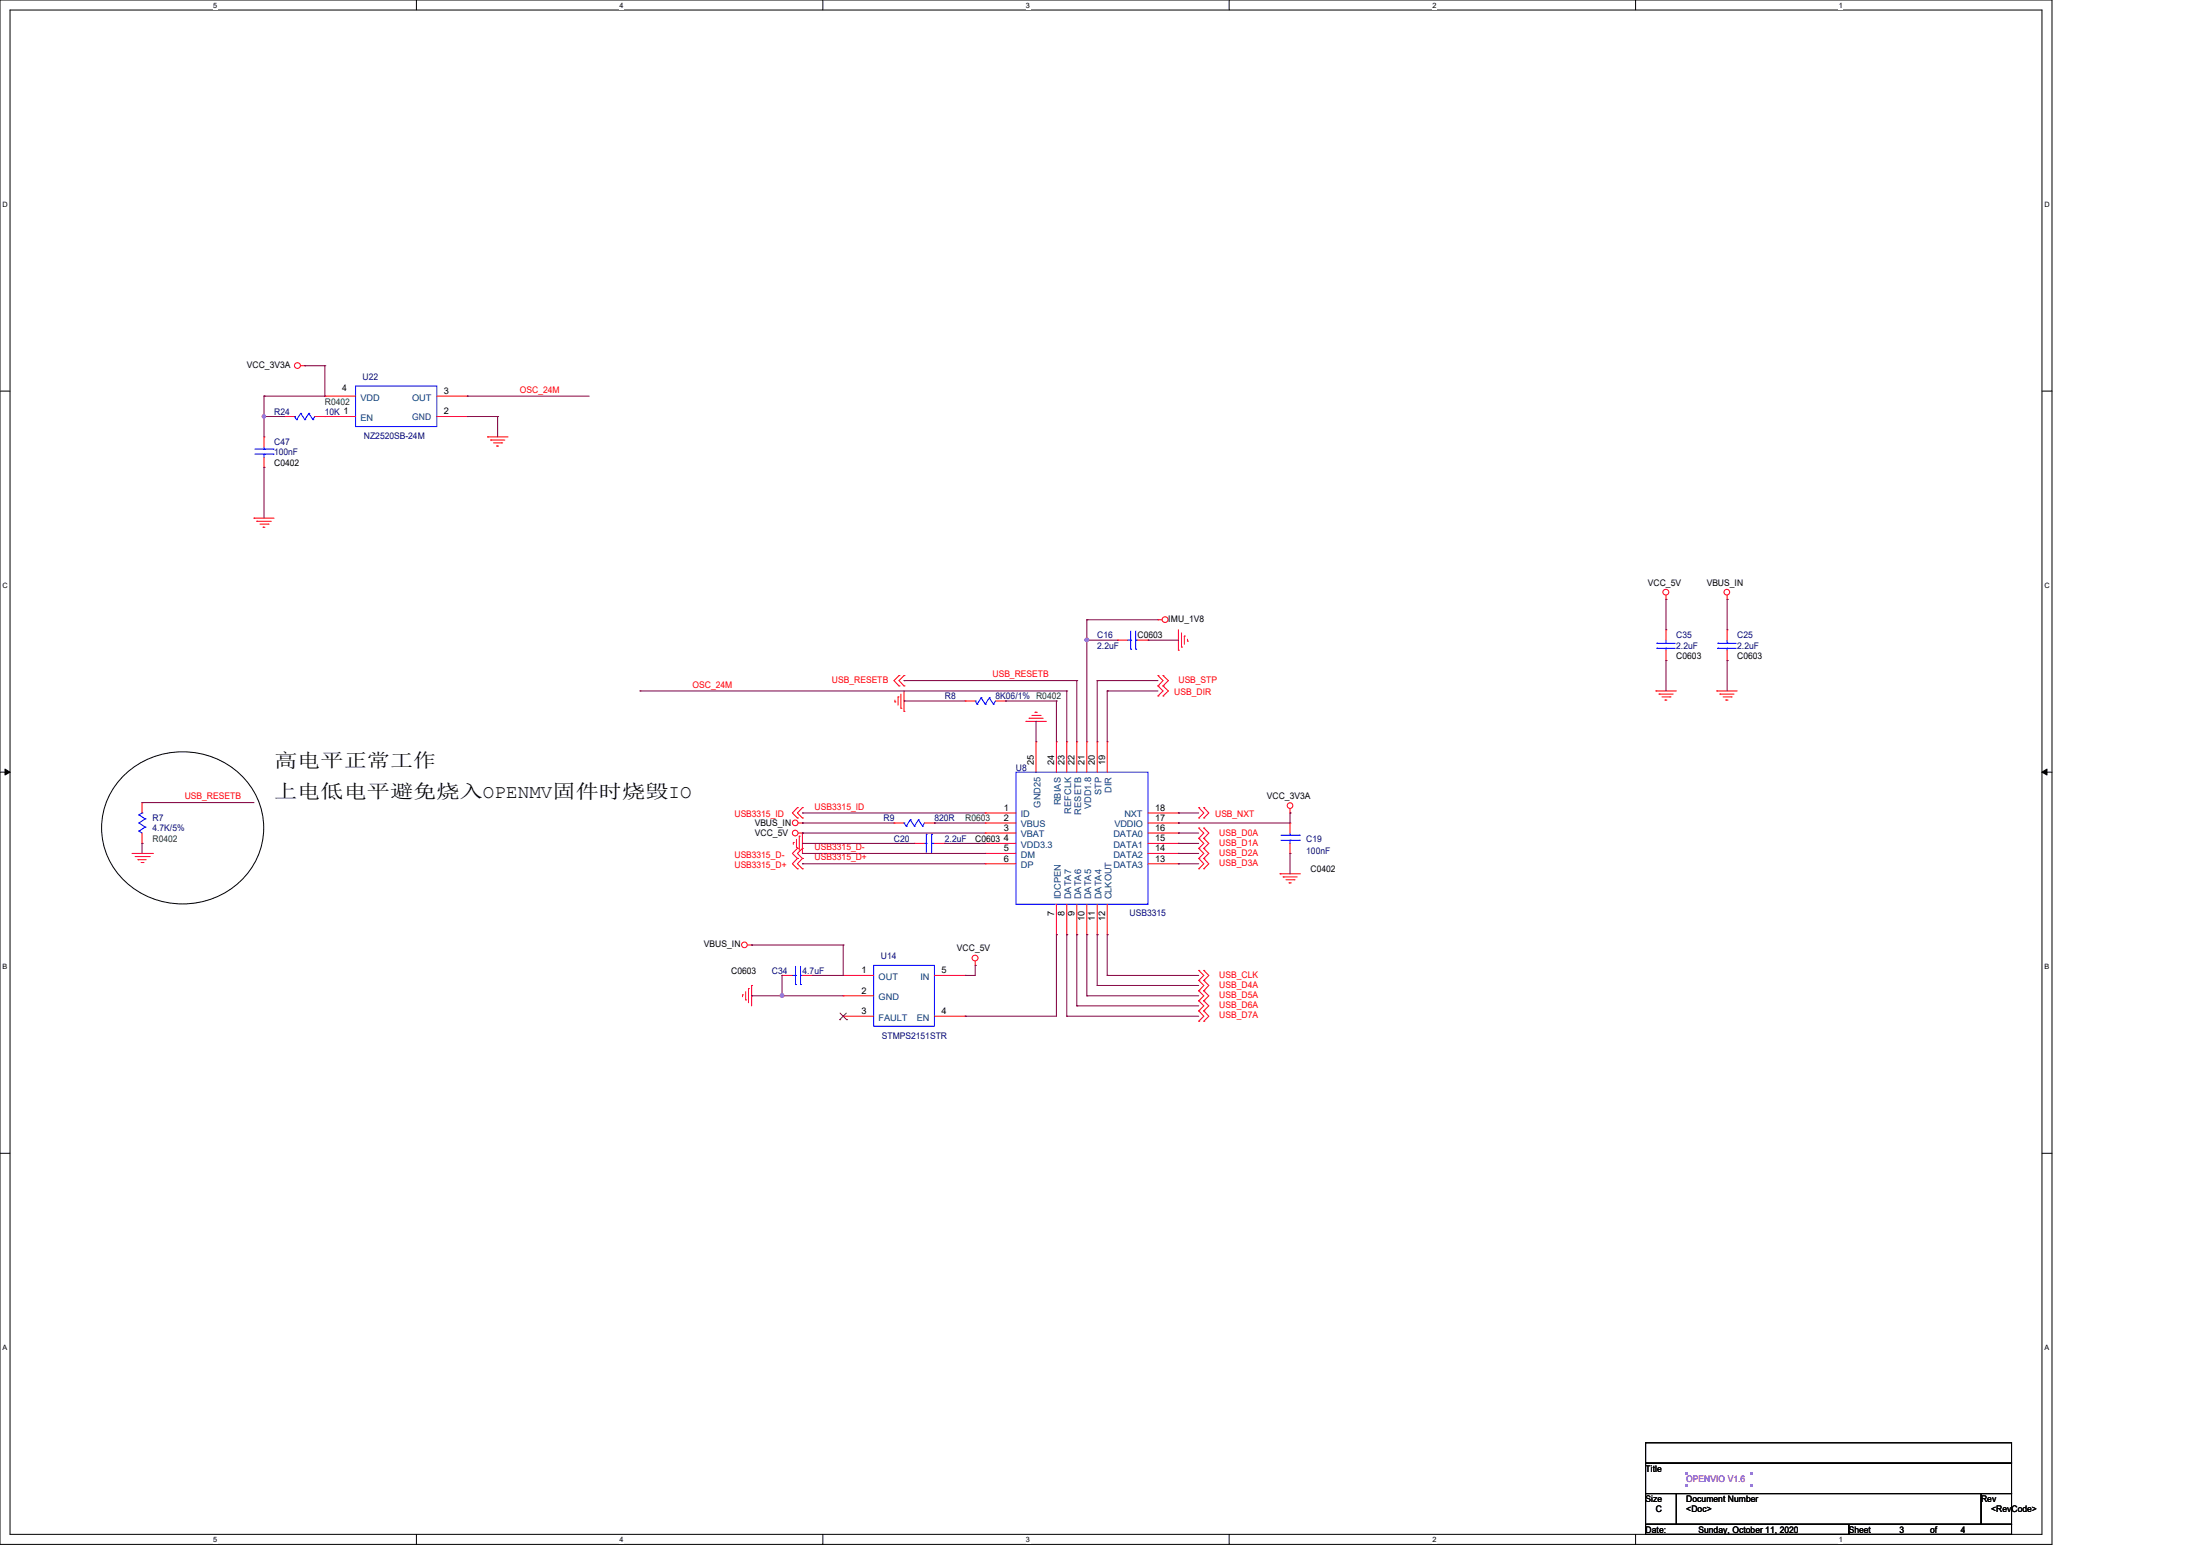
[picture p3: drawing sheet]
<svg xmlns="http://www.w3.org/2000/svg" width="297mm" height="210mm" viewBox="0 0 297 210" stroke-linecap="round" stroke-linejoin="round" font-family="sans-serif">
<path d="M0 0h277v208.4h-277zM1.4 1.4h274.3v205.7h-274.3z" fill="none" stroke="#000" stroke-width=".14"/>
<g fill="#fff">
<path d="M28.8 .1h.5v1.1h-.5z"/>
<path d="M28.8 207.2h.5v1.1h-.5z"/>
</g>
<path d="M56.2 0v1.4M56.2 207.1v1.3" fill="none" stroke="#000" stroke-width=".14"/>
<g fill="#fff">
<path d="M83.7 .1h.5v1.1h-.5z"/>
<path d="M83.7 207.2h.5v1.1h-.5z"/>
</g>
<path d="M111.1 0v1.4M111.1 207.1v1.3" fill="none" stroke="#000" stroke-width=".14"/>
<g fill="#fff">
<path d="M138.5 .1h.6v1.1h-.6z"/>
<path d="M138.5 207.2h.6v1.1h-.6z"/>
</g>
<path d="M165.9 0v1.4M165.9 207.1v1.3" fill="none" stroke="#000" stroke-width=".14"/>
<g fill="#fff">
<path d="M193.4 .1h.5v1.1h-.5z"/>
<path d="M193.4 207.2h.5v1.1h-.5z"/>
</g>
<path d="M220.8 0v1.4M220.8 207.1v1.3" fill="none" stroke="#000" stroke-width=".14"/>
<g fill="#fff">
<path d="M248.2 .1h.6v1.1h-.6z"/>
<path d="M248.2 207.2h.6v1.1h-.6z"/>
<path d="M.3 27.1h.8v1.1h-.8z"/>
<path d="M276 27.1h.7v1.1h-.7z"/>
<path d="M.3 78.5h.8v1.1h-.8z"/>
<path d="M276 78.5h.7v1.1h-.7z"/>
</g>
<path d="M0 52.8h1.4M275.7 52.8h1.3" fill="none" stroke="#000" stroke-width=".14"/>
<g fill="#fff">
<path d="M.3 129.9h.7v1.1h-.7z"/>
<path d="M276 129.9h.6v1.1h-.6z"/>
</g>
<path d="M0 104.2h1.4M275.7 104.2h1.3" fill="none" stroke="#000" stroke-width=".14"/>
<path d="M.7 103.8l.7 .4-.7 .4zM275.7 104.2l.7-.4v.8z" fill="#000" stroke="#000" stroke-width=".14"/>
<g fill="#fff">
<path d="M.3 181.4h.7v1.1h-.7z"/>
<path d="M276 181.4h.6v1.1h-.6z"/>
</g>
<path d="M16.5 104.9a11.3 11.3 0 0 1 17.8 2 10 10 0 0 1-5.7 14.4 11.1 11.1 0 0 1-14.5-7 9.8 9.8 0 0 1 2.4-9.4zM0 155.7h1.4M275.7 155.7h1.3M222.2 194.7h49.4v2.8h-49.4zM222.2 197.5h49.4v4.1h-49.4zM222.2 201.6h4.1v4.1h-4.1zM222.2 205.7h27.4v1.4h-27.4zM226.3 201.6h41.2v4.1h-41.2zM249.6 205.7h22v1.4h-22zM267.5 201.6h4.1v4.1h-4.1z" fill="none" stroke="#000" stroke-width=".14"/>
<g fill="none" stroke="#f00" stroke-width=".14">
<path d="M40.6 49.4h.5M41.1 49.4h.1M65.8 59h.1M65.8 59h2.8M66.3 59.4h.1M66.3 59.4h1.9M66.6 59.8h1.1M67.7 59.8h.1M34.3 69.9h.1M34.3 69.9h2.7M34.7 70.4h.1M34.7 70.4h1.9"/>
<path d="M35.1 70.7h1.1M35.5 71.2h.1M35.5 71.2h.3M36.2 70.7h.1M67.1 60.2h.1M67.1 60.2h.2M120.8 94.7h.1M120.8 94.5v.2M121.2 94.1h.1M121.2 94.1v1.1M121.4 91.2h.1M121.4 92.6h.1"/>
<path d="M121.4 91.2l-.7 .7 .7 .7M121.6 95.6h.1M121.6 93.7v1.9M122 96h.1M122 91.2h.1M122 92.6h.1M122 93.3v2.7M122 91.2l-.6 .7 .6 .7M138.5 97.4h.1M138.5 97.4h2.8M138.9 96.9h.1M138.9 96.9h1.9"/>
<path d="M139.3 96.6h1.1M139.7 96.1h.1M139.7 96.1h.3M140.4 96.6h.1M156.3 83.7h.1M156.3 92.6h.1M156.3 91.2h.1M156.3 93.9h.1M156.3 83.7h.6M156.3 91.2l.7 .7-.7 .7M156.3 92.6l.7 .7-.7 .6M157 92.6h.1"/>
<path d="M157 91.2h.1M157 93.9h.1M157 91.2l.7 .7-.7 .7M157 92.6l.7 .7-.7 .6M159.1 87.8h.1M159.1 85v2.8M159.5 87.3h.1M159.5 85.4v1.9M159.9 85.9h.1M159.9 85.9v1.1M160.3 86.5h.1M160.3 86.3v.2"/>
<path d="M223.6 93.3h.1M223.6 93.3h2.7M224 93.7h.1M224 93.7h1.9M224.4 94.1h1.1M224.8 94.5h.1M224.8 94.5h.2M224.9 80.9h.1M224.9 80.3v.6M225.5 94.1h.1M231.8 93.3h.1M231.8 93.3h2.7"/>
<path d="M232.2 93.7h.1M232.2 93.7h1.9M232.6 94.1h1.1M233 94.5h.1M233 94.5h.3M233.2 80.9h.1M233.2 80.3v.6M233.7 94.1h.1M17.8 115.2h2.8M18.2 115.6h2M18.6 116h.1M18.6 116h1.1"/>
<path d="M19 116.4h.3M19.3 116.4h.1M20.2 115.6h.1M20.6 115.2h.1M107.1 113.7h.1M107.1 113.7v.3M107.5 114.4h.1M107.5 113.3v1.1M107.7 114.5h.1M107.7 115.9h.1M107.7 117.3h.1M107.7 109h.1"/>
<path d="M107.7 110.4h.1M107.7 114.5l-.7 .7 .7 .7M107.7 115.9l-.7 .7 .7 .7M107.7 109l-.7 .7 .7 .7M107.8 112.4h.5M107.8 111.1h.5M107.9 112.9h.1M107.9 112.9v1.9M108.3 112.4h.1M108.3 111.1h.1M108.3 114.5h.1M108.3 115.9h.1"/>
<path d="M108.3 117.3h.1M108.3 109h.1M108.3 110.4h.1M108.3 112.4v2.8M108.3 114.5l-.6 .7 .6 .7M108.3 115.9l-.6 .7 .6 .7M108.3 109l-.6 .7 .6 .7M161.8 109h.1M161.8 110.4h.1M161.8 113.2h.1M161.8 111.8h.1M161.8 114.5h.1"/>
<path d="M161.8 115.9h.1M161.8 117.3h.1M161.8 109l.7 .7-.7 .7M161.8 111.8l.7 .6-.7 .8M161.8 113.2l.7 .6-.7 .7M161.8 114.5l.7 .7-.7 .7M161.8 115.9l.7 .7-.7 .7M162.5 109h.1M162.5 110.4h.1M162.5 113.2h.1M162.5 111.8h.1M162.5 114.5h.1"/>
<path d="M162.5 115.9h.1M162.5 117.3h.1M162.5 109l.7 .7-.7 .7M162.5 111.8l.7 .6-.7 .8M162.5 113.2l.7 .6-.7 .7M162.5 114.5l.7 .7-.7 .7M162.5 115.9l.7 .7-.7 .7M172.8 117.9h.1M172.8 117.9h2.8M173.2 118.4h.1M173.2 118.4h1.9M173.6 118.7h1.1"/>
<path d="M174 119.2h.1M174 119.2h.3M174.2 109.7h.1M174.2 109.2v.5M174.7 118.7h.1M100.2 134.3h.1M100.2 134.3v.2M100.7 135h.1M100.7 133.9v1.1M100.9 127.6h.6M101 133.4h.1M101 133.4v1.9"/>
<path d="M101.5 133h.1M101.5 127.6h.1M101.5 133v2.8M131.7 130.3h.1M131.7 129.8v.5M161.8 132.3h.1M161.8 131h.1M161.8 133.7h.1M161.8 135.1h.1M161.8 136.4h.1M161.8 137.8h.1M161.8 131l.7 .7-.7 .6"/>
<path d="M161.8 132.3l.7 .7-.7 .7M161.8 133.7l.7 .7-.7 .7M161.8 135.1l.7 .7-.7 .6M161.8 136.4l.7 .8-.7 .6M162.5 132.3h.1M162.5 131h.1M162.5 133.7h.1M162.5 135.1h.1M162.5 136.4h.1M162.5 137.8h.1M162.5 131l.7 .7-.7 .6M162.5 132.3l.7 .7-.7 .7"/>
<path d="M162.5 133.7l.7 .7-.7 .7M162.5 135.1l.7 .7-.7 .6M162.5 136.4l.7 .8-.7 .6"/>
<circle cx="40.2" cy="49.3" r=".39"/>
<circle cx="224.9" cy="79.9" r=".39"/>
<circle cx="233.1" cy="79.9" r=".38"/>
<circle cx="157.3" cy="83.6" r=".39"/>
<circle cx="107.4" cy="112.4" r=".38"/>
<circle cx="107.4" cy="111.1" r=".38"/>
<circle cx="174.2" cy="108.7" r=".38"/>
<circle cx="100.5" cy="127.5" r=".38"/>
<circle cx="131.6" cy="129.3" r=".39"/>
</g>
<path d="M227.5 198.7h.3v.4h-.3zM236.3 198.7h.3v.4h-.3zM236.3 200.3h.3v.4h-.3zM227.5 200.3h.3v.4h-.3z" fill-rule="evenodd" fill="#f0f"/>
<path d="M222.2 194.7h49.4v2.8h-49.4zM222.2 197.5h49.4v4.1h-49.4zM222.2 201.6h4.1v4.1h-4.1zM222.2 205.7h27.4v1.4h-27.4zM226.3 201.6h41.2v4.1h-41.2zM249.6 205.7h22v1.4h-22zM267.5 201.6h4.1v4.1h-4.1z" fill="none" stroke="#000" stroke-width=".14"/>
<path d="M227.5 198.7h.3v.4h-.3zM236.3 198.7h.3v.4h-.3zM236.3 200.3h.3v.4h-.3zM227.5 200.3h.3v.4h-.3z" fill-rule="evenodd" fill="#f0f"/>
<path d="M222.2 194.7h49.4v2.8h-49.4zM222.2 197.5h49.4v4.1h-49.4zM222.2 201.6h4.1v4.1h-4.1zM222.2 205.7h27.4v1.4h-27.4zM226.3 201.6h41.2v4.1h-41.2zM249.6 205.7h22v1.4h-22zM267.5 201.6h4.1v4.1h-4.1z" fill="none" stroke="#000" stroke-width=".14"/>
<path d="M227.5 198.7h.3v.4h-.3zM236.3 198.7h.3v.4h-.3zM236.3 200.3h.3v.4h-.3zM227.5 200.3h.3v.4h-.3z" fill-rule="evenodd" fill="#f0f"/>
<g fill="none" stroke="#00f" stroke-width=".14">
<path d="M39.8 56.2h.1M39.8 56.2l.2 .4M40 56.6h.1M40.6 55.8h.1M40.6 55.8l.5 .8M40.6 55.8l-.6 .8M41.1 56.6h.1M41.7 55.8h.1M41.7 55.8l.5 .8M41.7 55.8l-.6 .8M42.2 56.6h.1M42.5 56.2l-.3 .4"/>
<path d="M48 52.1h11v5.5h-11zM34.4 61.3h2.5M34.4 60.6h2.5M35.6 60.6h.1M35.6 61.3h.1M35.6 60.3v.3M35.6 61.3v.4M36.9 61.3h.1M36.9 60.6h.1M131.7 94.6h.1M131.7 94.6l.2 .4M131.9 95h.1"/>
<path d="M132.5 94.2h.1M132.5 94.2l.5 .8M132.5 94.2l-.6 .8M133 95h.1M133.6 94.2h.1M133.6 94.2l.5 .8M133.6 94.2l-.6 .8M134.1 95h.1M134.4 94.6l-.3 .4M152.2 86.4h.5M152.7 87.6h.1M152.7 86.4h.1"/>
<path d="M152.7 85.2v2.4M153.3 86.4h.1M153.3 87.6h.1M153.3 86.4h.3M153.3 85.2v2.4M223.7 86.8h.1M223.7 87.5h.1M223.7 86.8h2.4M223.7 87.5h2.4M224.9 87.5h.1M224.9 86.8h.1M224.9 86.4v.4"/>
<path d="M224.9 87.5v.3M231.9 86.8h.1M231.9 87.5h.1M231.9 86.8h2.5M231.9 87.5h2.5M233.2 87.5h.1M233.2 86.8h.1M233.2 86.4v.4M233.2 87.5v.3M18.8 112.2h.1M18.8 111.1h.1M18.8 110h.1"/>
<path d="M18.8 112.2l.4 .2M18.8 111.1l.8 .5M18.8 110l.8 .5M19.2 109.7h.1M19.2 109.7l-.4 .3M19.6 111.6h.1M19.6 110.5h.1M19.6 111.6l-.8 .6M19.6 110.5l-.8 .6M122 111.1h.1M122 111.1l.3 .4M122.3 111.5h.1"/>
<path d="M122.9 110.7h.1M122.9 110.7l.5 .8M122.9 110.7l-.6 .8M123.4 111.5h.1M124 110.7h.1M124 110.7l.5 .8M124 110.7l-.6 .8M124.5 111.5h.1M124.8 111.1l-.3 .4M124.8 113.8h.3M125.1 113.8h.1M125.1 112.6h.1"/>
<path d="M125.1 112.6v2.5M125.8 112.6h.1M125.8 113.8h.1M125.8 113.8h.4M125.8 112.6v2.5M137.2 104.2h17.8v17.8h-17.8zM172.9 113.4h2.5M172.9 112.7h2.5M174.2 112.7h.1M174.2 113.4h.1M174.2 112.4v.3M174.2 113.4v.4"/>
<path d="M175.4 113.4h.1M175.4 112.7h.1M107 131.7h.4M107.4 132.9h.1M107.4 131.7h.1M107.4 130.4v2.5M108.1 131.7h.1M108.1 132.9h.1M108.1 131.7h.2M108.1 130.4v2.5M117.9 130.3h8.3v8.2h-8.3z"/>
</g>
<g fill="none" stroke="#f00" stroke-width=".14">
<path d="M35.6 59h.1M35.6 59v1.3M38.4 56.2h.1M38.4 56.2h1.4M42.5 56.2h5.5M43.9 56.2h.1M43.9 53.5h.1M43.9 53.5h4.1M59 56.2h4.1M59 53.5h4.1M63.1 56.2h.1M63.1 53.5h.1"/>
<path d="M35.6 63.1h.1M35.6 61.7v1.4M130.3 94.6h.1M130.3 94.6h1.4M134.4 94.6h1.4M135.8 94.6h.1M150.9 86.4h.1M150.9 86.4h1.3M153.6 86.4h1.4M155 86.4h.1M224.9 89.2h.1M224.9 85h.1"/>
<path d="M224.9 85v1.4M224.9 87.8v1.4M233.2 89.2h.1M233.2 85h.1M233.2 85v1.4M233.2 87.8v1.4M19.2 113.8h.1M19.2 108.3h.1M19.2 108.3v1.4M19.2 112.4v1.4M120.7 111.1h.1M120.7 111.1h1.3"/>
<path d="M123.4 113.8h.1M123.4 113.8h1.4M124.8 111.1h1.4M126.2 111.1h.1M126.2 113.8h1.4M127.6 113.8h.1M133 109.7h.1M133 111.1h.1M133 112.4h.1M133 113.8h.1M133 115.2h.1M133 116.6h.1"/>
<path d="M133 109.7h4.2M133 111.1h4.2M133 112.4h4.2M133 113.8h4.2M133 115.2h4.2M133 116.6h4.2M139.9 100.1h.1M139.9 100.1v4.1M142.6 100.1h.1M142.6 100.1v4.1M144 100.1h.1M144 100.1v4.1"/>
<path d="M145.4 100.1h.1M145.4 100.1v4.1M146.7 100.1h.1M146.7 100.1v4.1M148.1 100.1h.1M148.1 100.1v4.1M149.5 100.1h.1M149.5 100.1v4.1M155 109.7h4.1M155 111.1h4.1M155 112.4h4.1M155 113.8h4.1"/>
<path d="M155 115.2h4.1M155 116.6h4.1M159.1 116.6h.1M159.1 115.2h.1M159.1 113.8h.1M159.1 112.4h.1M159.1 111.1h.1M159.1 109.7h.1M174.2 111.1h.1M174.2 115.2h.1M174.2 111.1v1.3M174.2 113.8v1.4"/>
<path d="M105.6 131.7h.1M105.6 131.7h1.4M108.3 131.7h1.4M109.7 131.7h.1M113.8 131.7h.1M113.8 134.4h.1M113.8 137.2h.1M113.8 131.7h4.1M113.8 134.4h4.1M113.8 137.2h4.1M126.2 131.7h4.1M126.2 137.2h4.1"/>
<path d="M130.3 137.2h.1M130.3 131.7h.1M142.6 126.2h.1M142.6 122v4.2M144 126.2h.1M144 122v4.2M145.4 126.2h.1M145.4 122v4.2M146.7 126.2h.1M146.7 122v4.2M148.1 126.2h.1M148.1 122v4.2"/>
<path d="M149.5 126.2h.1M149.5 122v4.2"/>
</g>
<path d="M113.4 137.6h.1M113.4 136.7l.9 .9M114.3 136.7l-.9 .9M114.3 137.6h.1" fill="none" stroke="#804000" stroke-width=".14"/>
<g fill="none" stroke="#800040" stroke-width=".14">
<path d="M35.6 53.5h.1M35.6 56.2h.1M35.6 53.5v5.5M35.6 56.2h2.8M41.1 49.4h.1M41.1 49.4h2.8M43.9 49.4h.1M43.9 49.4v4.1h-8.3M63.1 53.5h.1M63.1 56.2h.1M63.1 53.5h16.4M63.1 56.2h4.1"/>
<path d="M67.2 56.2h.1M67.2 56.2v2.8M35.6 63.1h.1M35.6 63.1v6.8M86.4 93.3h.1M86.4 93.3h57.6M122 91.9h.1M122 94.6h.1M122 91.9h23.4M122 94.6h8.3M135.8 94.6h.1M135.8 94.6h6.8"/>
<path d="M139.9 97.4h.1M139.9 97.4v2.7M142.6 94.6h.1M142.6 94.6v5.5M144 93.3h.1M144 93.3v6.8M145.4 91.9h.1M145.4 91.9v8.2M146.7 86.4h.1M146.7 83.7h.1M146.7 83.7v16.4M146.7 86.4h4.2"/>
<path d="M146.7 83.7h9.6M148.1 91.9h.1M148.1 91.9h8.2M148.1 91.9v8.2M149.5 93.3h.1M149.5 93.3h6.8M149.5 93.3v6.8M155 86.4h.1M155 86.4h4.1M224.9 80.9h.1M224.9 89.2h.1M224.9 80.9v4.1"/>
<path d="M224.9 89.2v4.1M233.2 80.9h.1M233.2 89.2h.1M233.2 80.9v4.1M233.2 89.2v4.1M19.2 108.3h.1M19.2 113.8h.1M19.2 108.3h15.1M19.2 113.8v1.4M108.3 109.7h.1M108.3 115.2h.1M108.3 116.6h.1"/>
<path d="M108.3 111.1h.1M108.3 112.4h.1M108.3 113.8h.1M108.3 109.7h24.7M108.3 112.4h24.7M108.3 113.8h15.1M108.3 115.2h24.7M108.3 116.6h24.7M108.3 111.1h12.4M126.2 111.1h.1M126.2 111.1h6.8M127.6 113.8h.1"/>
<path d="M127.6 113.8h5.4M159.1 109.7h.1M159.1 112.4h.1M159.1 113.8h.1M159.1 115.2h.1M159.1 116.6h.1M159.1 111.1h.1M159.1 109.7h2.7M159.1 112.4h2.7M159.1 113.8h2.7M159.1 115.2h2.7M159.1 116.6h2.7"/>
<path d="M174.2 109.7h.1M174.2 115.2h.1M174.2 109.7v1.4h-15.1M174.2 115.2v2.7M101.5 134.4h.1M101.5 127.6h.1M101.5 134.4h12.3M101.5 127.6h12.3M105.6 131.7h.1M105.6 134.4h.1M105.6 131.7v2.7M109.7 131.7h.1"/>
<path d="M113.8 127.6h.1M113.8 127.6v4.1h-4.1M130.3 131.7h.1M130.3 137.2h.1M131.7 130.3h.1M131.7 130.3v1.4h-1.4M142.6 126.2h.1M142.6 126.2v11h-12.3M144 126.2h.1M144 137.2h.1M144 126.2v11M144 137.2h17.8"/>
<path d="M145.4 126.2h.1M145.4 135.8h.1M145.4 126.2v9.6M145.4 135.8h16.4M146.7 126.2h.1M146.7 134.4h.1M146.7 126.2v8.2M146.7 134.4h15.1M148.1 126.2h.1M148.1 133h.1M148.1 126.2v6.8M148.1 133h13.7"/>
<path d="M149.5 126.2h.1M149.5 131.7h.1M149.5 126.2v5.5M149.5 131.7h12.3"/>
</g>
<g fill="#f0f" stroke="#f0f" stroke-width=".14">
<circle cx="105.6" cy="134.4" r=".25"/>
<circle cx="146.7" cy="86.4" r=".25"/>
<circle cx="35.6" cy="56.2" r=".23"/>
</g>
<g font-size="2.6">
<text x="37" y="103.5">高电平正常工作</text>
<text x="37" y="107.7">上电低电平避免烧入OPENMV固件时烧毁IO</text>
</g>
<g font-size="1.2">
<text x="33.3" y="49.7">VCC_3V3A</text>
<text x="46.2" y="52.8">4</text>
<text x="59.9" y="53.2">3</text>
<text x="59.9" y="55.9">2</text>
<text x="37" y="62.9">C0402</text>
<text x="157.7" y="84">IMU_1V8</text>
<text x="222.5" y="79">VCC_5V</text>
<text x="230.4" y="79">VBUS_IN</text>
<text x="153.6" y="86.1">C0603</text>
<text x="226.3" y="88.9">C0603</text>
<text x="234.5" y="88.9">C0603</text>
<text x="139.6" y="103.2" transform="rotate(-90 139.6 103.2)">25</text>
<text x="142.3" y="103.2" transform="rotate(-90 142.3 103.2)">24</text>
<text x="143.7" y="103.2" transform="rotate(-90 143.7 103.2)">23</text>
<text x="145.1" y="103.2" transform="rotate(-90 145.1 103.2)">22</text>
<text x="146.4" y="103.2" transform="rotate(-90 146.4 103.2)">21</text>
<text x="147.8" y="103.2" transform="rotate(-90 147.8 103.2)">20</text>
<text x="149.2" y="103.2" transform="rotate(-90 149.2 103.2)">19</text>
<text x="171" y="107.8">VCC_3V3A</text>
<text x="101.9" y="112.8">VCC_5V</text>
<text x="101.9" y="111.4">VBUS_IN</text>
<text x="131.7" y="113.6">C0603</text>
<text x="135.5" y="109.4">1</text>
<text x="135.5" y="110.8">2</text>
<text x="135.5" y="112.1">3</text>
<text x="135.5" y="113.5">4</text>
<text x="156" y="113.5">15</text>
<text x="156" y="112.1">16</text>
<text x="156" y="110.8">17</text>
<text x="156" y="109.4">18</text>
<text x="135.5" y="114.9">5</text>
<text x="135.5" y="116.3">6</text>
<text x="156" y="116.3">13</text>
<text x="156" y="114.9">14</text>
<text x="176.9" y="117.7">C0402</text>
<text x="142.3" y="123.7" transform="rotate(-90 142.3 123.7)">7</text>
<text x="143.7" y="123.7" transform="rotate(-90 143.7 123.7)">8</text>
<text x="145.1" y="123.7" transform="rotate(-90 145.1 123.7)">9</text>
<text x="146.4" y="124.4" transform="rotate(-90 146.4 124.4)">10</text>
<text x="147.8" y="124.4" transform="rotate(-90 147.8 124.4)">11</text>
<text x="149.2" y="124.4" transform="rotate(-90 149.2 124.4)">12</text>
<text x="95" y="127.8">VBUS_IN</text>
<text x="98.7" y="131.4">C0603</text>
<text x="116.3" y="131.4">1</text>
<text x="127.1" y="131.4">5</text>
<text x="129.2" y="128.4">VCC_5V</text>
<text x="116.3" y="134.1">2</text>
<text x="116.3" y="136.9">3</text>
<text x="127.1" y="136.9">4</text>
<text x="222.2" y="198.6">Title</text>
<text x="222.2" y="202.7">Size</text>
<text x="227.7" y="202.7">Document Number</text>
<text x="267.5" y="202.7">Rev</text>
<text x="222.2" y="206.9">Date:</text>
<text x="223.6" y="204.1">C</text>
<text x="227.7" y="204.1">&lt;Doc&gt;</text>
<text x="229.3" y="206.9">Sunday, October 11, 2020</text>
<text x="249.6" y="206.9">Sheet</text>
<text x="256.4" y="206.9">3</text>
<text x="260.6" y="206.9">of</text>
<text x="264.7" y="206.9">4</text>
<text x="268.8" y="204.1">&lt;RevCode&gt;</text>
</g>
<g font-size="1.2" fill="#000080">
<text x="48.9" y="51.3">U22</text>
<text x="37" y="56">R24</text>
<text x="43.9" y="56">10K 1</text>
<text x="49.1" y="59.3">NZ2520SB-24M</text>
<text x="37" y="60.1">C47</text>
<text x="37" y="61.5">100nF</text>
<text x="148.1" y="86.1">C16</text>
<text x="148.1" y="87.5">2.2uF</text>
<text x="226.3" y="86.1">C35</text>
<text x="226.3" y="87.5">2.2uF</text>
<text x="234.5" y="86.1">C25</text>
<text x="234.5" y="87.5">2.2uF</text>
<text x="127.5" y="94.4">R8</text>
<text x="134.4" y="94.4">8K06/1% R0402</text>
<text x="137.2" y="104">U8</text>
<text x="20.6" y="110.9">R7</text>
<text x="20.6" y="112.2">4.7K/5%</text>
<text x="119.3" y="110.9">R9</text>
<text x="120.7" y="113.6">C20</text>
<text x="126.2" y="110.9">820R</text>
<text x="127.5" y="113.6">2.2uF</text>
<text x="176.4" y="113.6">C19</text>
<text x="176.4" y="115.2">100nF</text>
<text x="152.5" y="123.6">USB3315</text>
<text x="104.2" y="131.4">C34</text>
<text x="108.3" y="131.4">4.7uF</text>
<text x="118.9" y="129.5">U14</text>
<text x="119" y="140.2">STMPS2151STR</text>
</g>
<g font-size="1.2" fill="#f00">
<text x="70.2" y="53">OSC_24M</text>
<text x="93.5" y="92.8">OSC_24M</text>
<text x="112.3" y="92.2">USB_RESETB</text>
<text x="134" y="91.4">USB_RESETB</text>
<text x="158.5" y="93.9">USB_DIR</text>
<text x="159.1" y="92.2">USB_STP</text>
<text x="24.9" y="107.9">USB_RESETB</text>
<text x="99.1" y="110.3">USB3315_ID</text>
<text x="110" y="109.3">USB3315_ID</text>
<text x="164" y="110.3">USB_NXT</text>
<text x="164.6" y="112.8">USB_D0A</text>
<text x="99.1" y="115.8">USB3315_D-</text>
<text x="99.1" y="117.2">USB3315_D+</text>
<text x="110" y="114.7">USB3315_D-</text>
<text x="110" y="116.1">USB3315_D+</text>
<text x="164.6" y="114.1">USB_D1A</text>
<text x="164.6" y="115.5">USB_D2A</text>
<text x="164.6" y="116.9">USB_D3A</text>
<text x="164.6" y="132">USB_CLK</text>
<text x="164.6" y="133.3">USB_D4A</text>
<text x="164.6" y="134.7">USB_D5A</text>
<text x="164.6" y="136.1">USB_D6A</text>
<text x="164.6" y="137.5">USB_D7A</text>
</g>
<g font-size="1.2" fill="#008000">
<text x="43.9" y="54.6">R0402</text>
<text x="20.6" y="113.6">R0402</text>
<text x="130.3" y="110.9">R0603</text>
</g>
<g font-size="1.2" fill="#004080">
<text x="48.7" y="56.8">EN</text>
<text x="48.7" y="54.1">VDD</text>
<text x="55.6" y="54.1">OUT</text>
<text x="55.7" y="56.7">GND</text>
<text x="148.7" y="107.4" transform="rotate(-90 148.7 107.4)">STP</text>
<text x="150.1" y="107" transform="rotate(-90 150.1 107)">DIR</text>
<text x="137.8" y="110.3">ID</text>
<text x="137.8" y="111.7">VBUS</text>
<text x="137.8" y="113">VBAT</text>
<text x="140.5" y="109" transform="rotate(-90 140.5 109)">GND25</text>
<text x="143.2" y="108.7" transform="rotate(-90 143.2 108.7)">RBIAS</text>
<text x="144.6" y="109.8" transform="rotate(-90 144.6 109.8)">REFCLK</text>
<text x="146" y="109.9" transform="rotate(-90 146 109.9)">RESETB</text>
<text x="147.3" y="109.2" transform="rotate(-90 147.3 109.2)">VDD1.8</text>
<text x="150.3" y="113">DATA0</text>
<text x="150.4" y="111.7">VDDIO</text>
<text x="151.8" y="110.3">NXT</text>
<text x="137.8" y="114.4">VDD3.3</text>
<text x="137.8" y="115.8">DM</text>
<text x="137.8" y="117.2">DP</text>
<text x="150.3" y="117.2">DATA3</text>
<text x="150.3" y="115.8">DATA2</text>
<text x="150.3" y="114.4">DATA1</text>
<text x="143.2" y="121.4" transform="rotate(-90 143.2 121.4)">IDCPEN</text>
<text x="144.6" y="121.4" transform="rotate(-90 144.6 121.4)">DATA7</text>
<text x="146" y="121.4" transform="rotate(-90 146 121.4)">DATA6</text>
<text x="147.3" y="121.4" transform="rotate(-90 147.3 121.4)">DATA5</text>
<text x="148.7" y="121.4" transform="rotate(-90 148.7 121.4)">DATA4</text>
<text x="150.1" y="121.4" transform="rotate(-90 150.1 121.4)">CLKOUT</text>
<text x="118.6" y="132.2">OUT</text>
<text x="118.6" y="135">GND</text>
<text x="118.6" y="137.8">FAULT</text>
<text x="123.8" y="137.8">EN</text>
<text x="124.3" y="132.2">IN</text>
</g>
<text font-size="1.2" fill="#f0f" x="227.7" y="200">OPENVIO V1.6</text>
<g font-size="1">
<text x="28.8" y="1">5</text>
<text x="83.7" y="1">4</text>
<text x="138.5" y="1">3</text>
<text x="193.4" y="1">2</text>
<text x="248.2" y="1">1</text>
<text x=".3" y="27.9">D</text>
<text x="276" y="27.9">D</text>
<text x=".3" y="79.4">C</text>
<text x="276" y="79.4">C</text>
<text x=".3" y="130.8">B</text>
<text x="276" y="130.8">B</text>
<text x=".3" y="182.2">A</text>
<text x="276" y="182.2">A</text>
<text x="28.8" y="208.1">5</text>
<text x="83.7" y="208.1">4</text>
<text x="138.5" y="208.1">3</text>
<text x="193.4" y="208.1">2</text>
<text x="248.2" y="208.1">1</text>
</g>
</svg>
